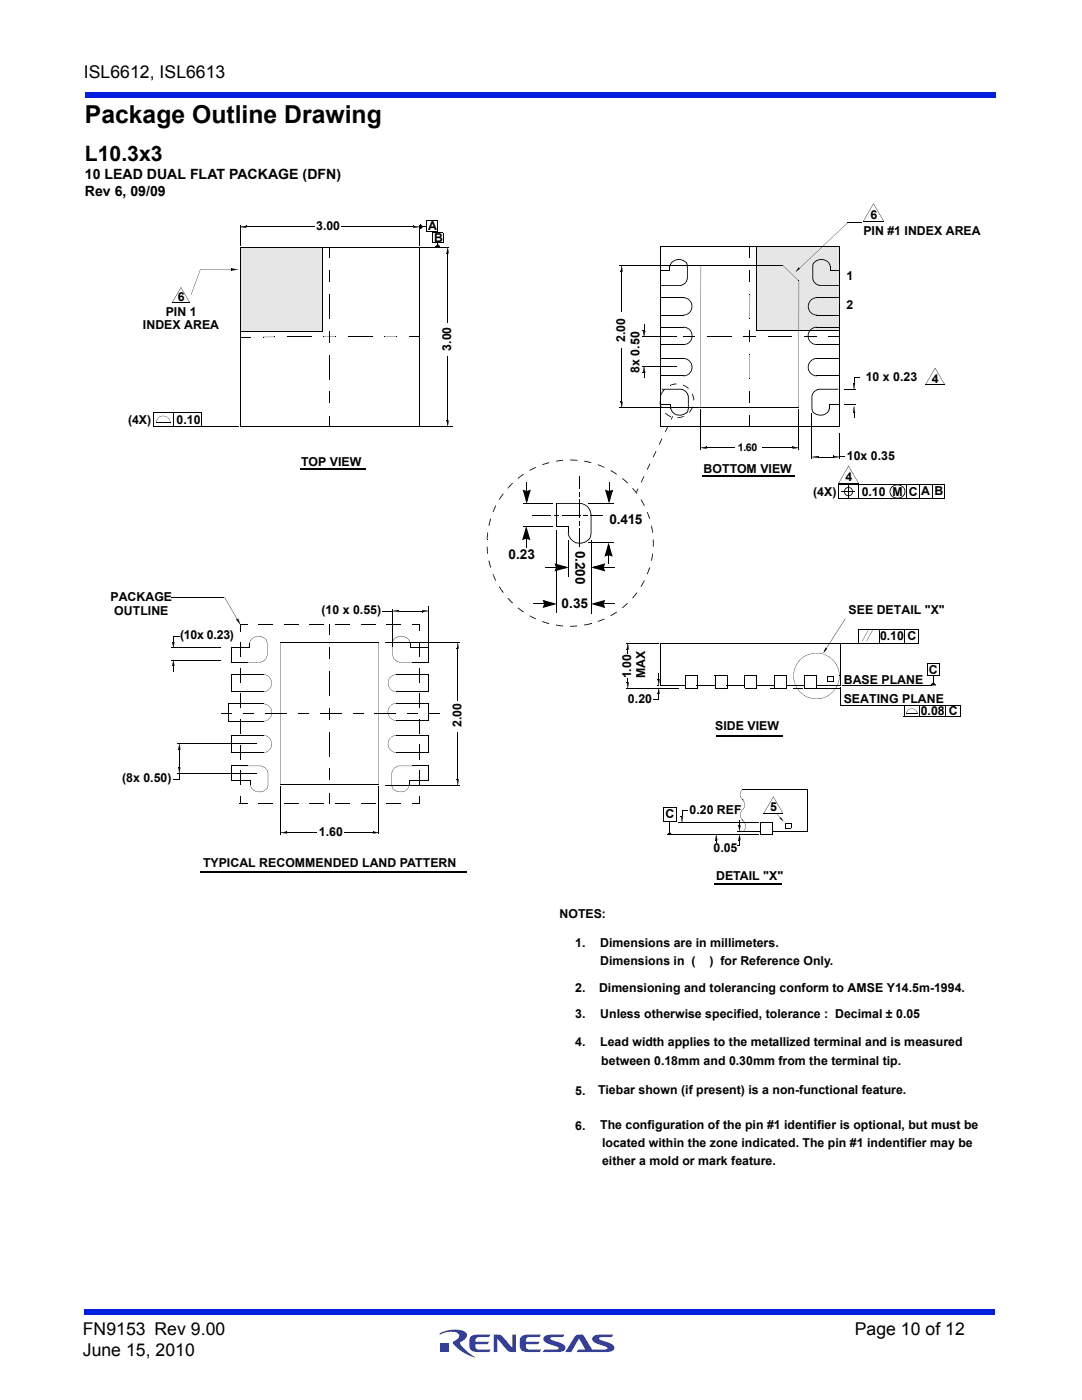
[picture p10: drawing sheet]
<svg xmlns="http://www.w3.org/2000/svg" width="216mm" height="279mm" viewBox="0 0 216 279" stroke-linecap="round" stroke-linejoin="round" font-family="sans-serif">
<g fill="#333f99">
<path d="M98.5 266.3h.7a1.2 1.2 0 0 1 1.1 .5l1.9 2.2v-2.7h.7v3.5h-.7a1.04 1.04 0 0 1-1-.4l-2-2.2v2.6h-.7z"/>
<path d="M93.9 266.8l.8-.4 3.2-.1-.3 .5-2.3 .1a.7 .7 0 0 0-.4 .9h2.7l-.4 .5h-2.3v.4l.2 .5 .2 .1h2.6l-.3 .5h-2.3a1.36 1.36 0 0 1-1.7-1.2l.1-1.5z"/>
<path d="M104 266.8l.8-.4 3.1-.1-.3 .5-2.3 .1a.7 .7 0 0 0-.3 .9h2.7l-.4 .5h-2.3v.4l.1 .5 .3 .1h2.6l-.3 .5h-2.3a1.36 1.36 0 0 1-1.7-1.2l.1-1.5z"/>
<path d="M108.6 266.7l.8-.3 3.2-.1-.3 .5-2.5 .2v.3l.6 .2a3.4 3.4 0 0 1 2.4 1.3 .85 .85 0 0 1-1 1h-3.5l.4-.5h2.1l.6-.1v-.3l-.6-.2a3.4 3.4 0 0 1-2.4-1.3l.1-.5z"/>
<path d="M114.8 266.6a1.8 1.8 0 0 1 1.5-.3l1.9 3h2.3l.7-.1v-.3l-.6-.2a3.4 3.4 0 0 1-2.4-1.3 .85 .85 0 0 1 1-1l3.2-.1-.3 .5-2.5 .2v.3l.6 .2a3.4 3.4 0 0 1 2.4 1.3 .85 .85 0 0 1-1 1h-6.5l.3-.4 1.4-.1-1.2-2.1-1.6 2.6h-1.2z"/>
<path d="M88 268h1.6v1.7h-1.6z"/>
<path d="M87.8 266.1a5.6 5.6 0 0 1 5.1-.2 1.19 1.19 0 0 1-.8 1.8l-.3 .3a6.8 6.8 0 0 0 3 2.9 7.1 7.1 0 0 1-4.4-3l.5-.4a.81 .81 0 0 0 .7-.8 .81 .81 0 0 0-.6-.8 5.3 5.3 0 0 0-3.3 .4z"/>
</g>
<g fill="#001fe0">
<path d="M16.9 261.3h181.7v1h-181.7z"/>
<path d="M16.9 18.4h181.7v1h-181.7z"/>
</g>
<path d="M151 49.3h16.5v16.7h-16.5z" fill="#e6e6e6"/>
<path d="M151 49.3h16.5v16.8M151 49.3v16.7M151 66.1h16.5" fill="none" stroke="#000" stroke-width=".2"/>
<path d="M47.9 49.3h16.5v16.8h-16.5z" fill="#e6e6e6"/>
<g fill="none" stroke="#000" stroke-width=".2">
<path d="M39.9 53.8h6.3M47.9 44.9v4.1M49.1 45.3h13.7M64.4 49.3v16.8M65.8 49.3v2.1M65.8 53.9v2.4M65.8 58.7v4.9M68.1 45.3h14.4M83.7 49.3v35.8h-35.8v-35.7h35.8M83.7 44.9v4.1M83.9 49.4h5.7M85.2 46.2h2.2"/>
<path d="M85.2 44.1h2.2M85.2 44.1v2.1M86.3 48.4h2.1M86.3 46.5h2.1M87.4 44.1v2.1M89.3 50.5v14M123.6 53h16M124 54.2v8.1M131.7 49.3h35.8M131.8 49.3l-.1 35.7h35.8v-35.7M131.8 59.4h4.6M149.6 58.7v4.8"/>
<path d="M149.6 49.3v2.1M149.6 53.8v2.4M156.3 53h-16.5v28.3M159.4 56.1v25.2l-19.6 .1M162.9 59.4h4.7M169.1 44.5h3M172.3 44.1h4M34.4 60.3h3.4M47.9 66.1h16.5M47.9 67.3h2.1M52.5 67.2h2.3M57.3 67.2h4.8"/>
<path d="M64.6 67.2h2.4M65.8 66v2.4M65.8 70.9v4.8M65.8 78.1v2.4M69.4 67.2h4.9M76.7 67.2h2.4M81.6 67.2h2.1M89.3 71.1v12.9M124 69.5v10.7M128.1 67.2h6.9M128.1 73.2h6.9M131.8 62.9h4.6"/>
<path d="M131.8 71.5h4.7M131.8 75h4.7M131.8 65.3h4.7M131.8 68.8h4.7M136.3 67.2h2.4M141.2 67.2h4.8M148.4 67.2h2.4M149.6 78.1v2.4M149.6 70.8v4.8M149.6 66v2.3M153.3 67.2h4.8M160.5 67.2h2.4"/>
<path d="M162.7 66h4.8M162.9 65.3h4.6M162.9 68.8h4.6M162.9 62.9h4.7M162.9 71.5h4.7M162.9 75h4.7M165.4 67.2h2.1M168.4 77.7h2.3M184.7 76.7h3.8M31.2 84.3h2.8M34.6 82.3v2.8M40.3 85.1h7.4"/>
<path d="M40.3 82.3h-9.7v2.8h9.7M40.3 82.4v2.7M60.1 93.5h12.9M60.1 93.7h12.9M65.8 83v2.1M83.9 85h6.5M115.6 95.2v2.4M115.6 99.7v3.7M123.6 81.4h15.9M139.8 81.6v8.1M140.2 95.2h18.5M140.2 95h18.5"/>
<path d="M141 89.4h5.6M149.6 82.9v2.1M152 89.4h6.2M159.4 81.6v8.1M162 82.5v9.1M163.2 91.2h3.1M167.3 96.7h21.2M167.3 96.5h4M167.3 96.7v2.8M167.5 86.4v5.2M167.9 98.1h2.8M168.4 80.7h2.3"/>
<path d="M169.3 96.8v2.5M171.3 96.7v2.8M180.9 96.8v2.7M183.6 96.8v2.7M186.1 96.8v2.8M188.4 96.7v2.8h-21.1M34.2 119.2h10.6M104.4 100.5h5.9M104.4 105h5.9M106.3 103h3.7M108.7 113.2h2.1M111 100.5v4.5"/>
<path d="M111 105.1h2.4M111.1 105.9v16.5M112.1 103h3.7M113.5 107.9v7.3M115.6 105.5v3.7M117.4 100.5h5M117.4 108.3h5M117.9 103h2.4M117.9 107.8v14.7M120.6 113.2h2.1M34.2 131.7h9.9M34.2 129.3h9.9"/>
<path d="M46.2 134.6h6.4M46.2 129.2h3.2M46.2 134.6v3.5h6.4M46.2 129.2v3h3.2M47.9 128.2v2.9M47.9 133.3v2.9M47.9 138.4v2.9M51.5 124.6h2.9M55.9 128.3h19.7v28.3M56 128.3v28.3M56.6 124.6h2.9M61.8 124.6h2.9"/>
<path d="M65.8 124.5v2.2M65.8 129.1v2.4M65.8 134v4.8M66.9 124.6h2.9M72 124.6h2.9M76.9 128.3h14.8M77.1 124.6h3M78.3 121.5v7.4M79.6 122h4.9M82.3 129.2h3.1v3h-3.1M83.7 128.2v2.9M83.7 133.3v2.9"/>
<path d="M83.7 138.4v2.9M85.4 134.6v3.5h-6.3M85.4 134.6h-6.3M85.5 121v7.9M91.3 129.4v10.4M106.3 120.5h2.2M120.6 120.5h2.1M124.9 128.4h6.5M124.9 137.3h9.7M139.1 136.7h2.4M139.1 134.9v2.4M139.1 134.9h-2.4v2.4h2.4"/>
<path d="M142.6 137.3h2.5M145.1 136.7h3.6M145.1 134.9v2.4M145.1 134.9h-2.4v2.4M148.6 137.3h2.4v-2.4h-2.4v2.4M151 136.7h3.6M154.6 134.9h2.3l.1 2.4h-2.4M154.6 134.9v2.4M156.9 136.7h3.6M160.5 137.3h7.2M160.5 134.9h2.4v2.4M160.5 134.9v2.4"/>
<path d="M167.7 128.3v8.5l-4.8-.1M167.7 137.3v3.6M168 136.7h17.9M171.3 125.6h12M171.3 125.6v2.8h12v-2.8M171.3 128.4h-39.5v8.4l4.9-.1M175.4 125.6v2.8M180.5 125.6v2.8M187.5 132.3l.1 2.5-2.6 .1v-2.6h2.6M35.4 148.4h15.8M35.4 154.4h15.8M35.8 149.5v3.7"/>
<path d="M44.2 142.5h2.1M45.6 140.5h7M45.6 140.4v3.6M46.2 146.7h6.4M46.2 146.7v3.5h6.4M47.9 143.5v3M47.9 148.7v2.9M47.9 153.8v2.9M48.5 142.5h2.2M49.4 152.9l-3.2-.1v3.1l3.2-.1M52.6 143.9l-7 .1M52.9 142.5h4.3"/>
<path d="M56 156.6h19.6M56 156.9v9.6M59.4 142.5h2.2M63.8 142.5h4.3M65.8 141.2v2.4M65.8 146.1v4.8M65.8 153.4v2.3M65.8 158.2v2.1M70.4 142.5h2.1M74.7 142.5h4.4M75.6 156.9v9.6M76.8 156.7h14.9"/>
<path d="M79 140.3h6.4v3.5M79 143.8h6.4M79.1 146.7h6.3M81.3 142.5h2.1M82.3 152.9l3.1-.1v3.1M82.3 155.9h3.1M83.7 143.6v2.9M83.7 148.7v2.9M83.7 153.8v2.9M85.4 146.7v3.5h-6.3M85.6 142.5h2.1M91.3 146.1v9.5"/>
<path d="M143 146.7h13.2M143 146.9h13.2M148.1 157.6h13.1M161.2 157.5v8.4h-7.1M167.7 140.9h23.9M180.9 142.5h2.1M183.5 140.9v2.2M188.7 140.9v2.2M191.7 140.9v2.2h-11.3v-2.2M39.9 174h53.1M39.9 174.2h53.1M51.5 160.3h2.9"/>
<path d="M56.6 160.3h2.9M57.2 166.2h5.9M61.8 160.3h2.9M66.9 160.3h2.9M68.8 166.2h5.7M72 160.3h2.9M77.1 160.3h3M132.3 161.2h2.7M132.3 161.1v2.8h2.7v-2.8M133.2 166.5h18.2M133.7 163.9v2.3M135.3 164.1h16.1"/>
<path d="M142.6 176.3h13.5M142.6 176.5h13.5M147.2 165.9h4.5M151.7 164.1h2.4M151.7 166.5h2.4M151.7 164.1v2.4M152.4 162.3h3.8M154.1 164.1v2.4"/>
</g>
<g fill="#000">
<path d="M39.9 53.8l-1.8 4.9zM46.2 53.6l.1 .4zM46.2 53.6l1.2 .2zM46.2 54l1.2-.2zM47.9 45.3l1.2-.2zM47.9 45.3l1.2 .2zM49.1 45.1v.4zM82.5 45.4l1.2-.1zM82.5 45.1v.4zM82.5 45.1l1.2 .2zM83.9 44.8v.8zM83.9 45.6h.1z"/>
<path d="M83.9 45.5l.1 .1zM83.9 45.5l.2 .1zM83.9 45.4l.2 .1zM83.9 45.4l.2 .2zM83.9 45.3l.2 .1zM83.9 45.2l.2 .3zM83.9 45.3l.2 .2zM83.9 45.2l.3 .2zM83.9 45.1l.3 .3zM83.9 45.1l.4 .3zM83.9 45.1l.4 .2zM83.9 45l.4 .3z"/>
<path d="M83.9 45l.4 .2zM83.9 44.9l.4 .3zM83.9 44.8l.4 .5zM84.3 45.2l.9 .1zM83.9 44.8l.5 .4zM83.9 45.6l.5-.3zM86.3 46.4l.1 2zM86.9 49.2l.8 .1zM87.3 48.4l.1 .4zM87.3 48.8l-.3 .4zM87 49.2l.4-.3zM87.3 48.7l-.3 .5z"/>
<path d="M86.9 49.2l.5-.4zM87.3 48.8l.4 .4zM87.1 49.2l.3-.3zM87.5 48.9l-.2 .3zM87.2 49.2l.3-.2zM87.5 48.9l-.3 .3zM87.1 49.2l.4-.3zM87.5 49l-.1 .2zM87.5 48.9l-.1 .3zM87.6 49.1l-.1 .1zM87.4 49.2l.2-.2zM87.7 49.1v.1z"/>
<path d="M87.5 49.2l.2-.1zM87.7 49.1l.1 .1zM87.6 49.2h.1zM87.7 49.1l-.1 .1zM88.4 46.4v2zM89.1 50.5l.5 .1zM89.3 49.3l-.2 1.2zM89.3 49.3l.3 1.2zM123.8 54.1l.5 .1zM124 53l-.2 1.2zM124 53l.3 1.2zM134 52.3l.9-.5 .7-.1 .7 .2 .7 .4 .2 .7v2.6l-.1 .6a1.78 1.78 0 0 1-1.3 .9h-3.9v-.2h3.9v.2v-.2l.4-.2v.2v-.1l.4-.3 .1 .1-.1-.1 .3-.4 .2 .1-.2-.1 .2-.5h.1h-.1v-2.5l.1-.1-.1 .1-.1-.4 .2-.1-.2 .1-.1-.3 .1-.1-.1 .2-.4-.3 .1-.2-.1 .2-.4-.2 .1-.2-.1 .2-.4-.1v-.2v.2h-.4v-.2v.2h-.4v-.1v.1l-.4 .3-.1-.2 .1 .1-.4 .3-.1-.1 .1 .1-.3 .4-.1-.1 .2 .1-.1 .4-.2-.1 .1-.4z"/>
<path d="M131.9 53.9h1.8v.2h-1.8zM133.6 53.1h.2v1h-.2zM136.4 59.3a1.84 1.84 0 0 1 1.7 1.5 1.84 1.84 0 0 1-1.1 2v-.1l.5-.4 .4-.5 .1-1-.5-.8-.5-.4-.7-.1zM156.2 53l3.2 3zM159.3 53.4l-.4 .8zM159.4 53.4l.2 .3zM159.5 53.5l9.7-9zM158.8 54.1l.8-.4zM161.9 59.7l1.1-.4v.2l-.7 .1-.5 .4-.4 .8 .1 1 .3 .5 .6 .4-.1 .1a1.86 1.86 0 0 1-.4-3.1zM165.6 53.1h.1v1h-.1zM165.7 53.9h1.8v.2h-1.8zM162.4 52.3l.1 .1-.2 .3-.1-.1 .1 .1v.4l-.2-.1 .2 .1v2.5h-.2h.2l.1 .5-.1 .1 .1-.1 .4 .4-.2 .1 .2-.1 .4 .3-.1 .1 .1-.2 .4 .2v.2v-.2h3.9v.2h-3.9l-.9-.5-.4-.4-.2-.6 .1-3a2.05 2.05 0 0 1 2.3-.8l.9 .5 .3 .8-.1 .1-.1-.4 .2-.1-.2 .1-.3-.4 .2-.1-.2 .1-.3-.3 .1-.1-.1 .2-.5-.3 .1-.1v.1h-.4v-.2v.2h-.5v-.2v.2l-.4 .1v-.2v.2l-.4 .2v-.2l.1 .2-.4 .3z"/>
<path d="M174.3 40.6l-2 3.5zM174.3 40.7l2 3.4zM36.1 57.3l-1.7 3zM36.1 57.4l1.7 2.9zM128.3 66l.5 .1zM128.3 74.3h.5zM128.5 64.8v1.2zM128.5 74.3v1.1zM128.3 66l.2 1.2zM128.5 73.2l-.2 1.1zM128.5 73.2l.2 1.1zM128.7 66l-.2 1.2z"/>
<path d="M132.1 77.6h3.9l.9 .5 .5 1v2.5l-.2 .8-.3 .2a2.09 2.09 0 0 1-2.7-.3l-.4-.8h.1l.1 .4h-.1h.1l.3 .4-.1 .1 .1-.2 .4 .3-.1 .2v-.2l.5 .2-.1 .2 .1-.2 .4 .1v.1v-.1h.4v.1v-.1l.4-.1 .1 .1-.1-.1 .4-.2 .1 .1-.1-.1 .4-.3 .1 .2-.2-.2 .2-.2h.1h-.1l.1-.4h.1h-.1v-2.5h.1h-.1l-.2-.5 .1-.1-.1 .1-.3-.4 .1-.1-.1 .1-.4-.3v-.1v.1l-.5-.1 .1-.2v.2h-3.9zM131.9 78.5h.2l-.1 .3h-.2zM132.1 78.2l.2 .1-.2 .2h-.2zM132.5 77.6l.2 .1-.4 .6-.2-.1zM133.7 76.8v.2zM133.7 76.9l.3-.2v.2l-.3 .1zM134 76.7l1-.2v.2l-1 .2zM136.4 71.5a1.83 1.83 0 0 1 1.7 1.4 1.83 1.83 0 0 1-1 2.1l-.1-.2 .5-.4 .4-.5 .1-1-.5-.8-.5-.3-.6-.2zM136.4 65.2a1.84 1.84 0 0 1 1.8 1.5 1.84 1.84 0 0 1-1.1 2l-.1-.1 .6-.4 .3-.5 .1-1-.4-.9-.6-.3-.6-.1zM136.3 76.8l.3 .1-.1 .1-.3-.1zM136.4 74.9h.3v.2h-.3zM136.3 62.8h.4v.1l-.3 .1z"/>
<path d="M136.4 68.7l.3-.1v.2l-.3 .1zM136.6 76.9l.3 .1-.1 .2-.3-.2zM136.7 62.8l.3-.1v.1l-.3 .1zM136.7 74.9l.3-.1 .1 .2-.4 .1zM136.7 68.6h.3l.1 .1-.4 .1zM136.9 77l.6 .6-.7-.4zM138 78.6h.2zM138 78.6h.2l.1 .3-.1 .1zM138.2 79l.1-.1 .2 1-.1-.1 .1 .1h-.1zM162.3 68.6h.3v.2l-.3-.1zM162.3 62.7l.4 .1v.1l-.4-.1zM162.4 74.8l.3 .1-.1 .2-.3-.1z"/>
<path d="M162.6 68.6l.4 .1v.2l-.4-.1zM162.6 74.9h.4v.2h-.4zM162.7 62.8h.3v.2l-.3-.1zM161.8 65.6l1.2-.4v.2l-.7 .1-.5 .3-.4 .9 .1 1 .3 .5 .5 .4v.1a1.84 1.84 0 0 1-.5-3.1zM161.7 72l.7-.4 .6-.1v.1l-.6 .2-.6 .3-.4 .8 .1 1 .3 .6 .6 .3-.1 .2a1.8 1.8 0 0 1-.6-3zM162.5 78l.9-.4h3.9v.2h-3.9v-.2v.2l-.4 .1-.1-.1 .1 .1-.4 .3-.1-.1 .1 .1-.4 .4-.1-.1h.2l-.2 .6h-.2h.2v2.5h-.2h.2l.1 .4h-.2h.2l.1 .2-.1 .2 .1-.2 .4 .3-.1 .1 .1-.1 .4 .2-.1 .1v-.1l.5 .1-.1 .1v-.1h.5v.1v-.1l.4-.1v.2v-.2l.4-.2 .1 .2-.1-.2 .4-.3 .1 .2-.1-.1 .2-.4h.2h-.2l.1-.4h.2l-.4 .8a2.05 2.05 0 0 1-3.2-.3l-.1-2.9 .2-.6zM170.2 76.5h.4zM170.4 75.4l.1 1.2zM170.4 75.4h1.2zM170.2 76.5l.3 1.2zM170.6 76.5l-.2 1.2zM186.6 73.4l-1.9 3.3z"/>
<path d="M186.6 73.5l1.8 3.2zM31.4 83.5a1.44 1.44 0 0 1 1.6-.5 1.44 1.44 0 0 1 1 1.3l-.5-.9-1-.4-.9 .4-.4 .9zM89.1 83.9h.5zM89.1 83.9l.3 1.2zM89.5 83.9l-.2 1.2zM99.9 99.1h.2l-.4 .6h-.2zM100.4 98.5l.1 .1-.4 .6-.2-.1zM101.4 97.2l.2 .1-.2 .2-.1-.1zM102 96.6l.1 .1-.5 .6-.2-.1zM102 96.6l.2-.2 .1 .1-.2 .2zM103.3 95.4l.5-.4 .1 .2-.5 .3zM103.8 95l.6-.4 .1 .1-.6 .5z"/>
<path d="M104.6 97.8l.6 .2v.4l-.7-.2zM105 97.8h.2v.4h-.2zM105 96.2h.2v1.7h-.2zM104.3 97.7l.4 .3 .6 1.8-.4 .1 .6-1.9 .3 .1-.6 .3-.2-.4 .9-.3-.8 2.8zM105.6 93.8l.2-.1 .1 .2-.2 .1zM105.8 93.7l.7-.3 .1 .1-.7 .4zM106.5 93.4l.4-.2 .1 .1-.4 .2zM108.2 92.6l.6-.1 .1 .1-.6 .2zM108.8 92.5l.8-.3v.2l-.7 .2zM111 91.9h.2l.1 .2h-.3zM111.2 91.9l.9-.1v.2l-.8 .1zM112.1 91.8h.3v.1l-.3 .1z"/>
<path d="M113.8 91.7h.8v.2h-.8zM114.6 91.7l.6 .1v.1h-.6zM115.5 98.2h.2v.9h-.2zM116.6 91.9l.5 .2v.1l-.5-.1zM117.1 92.1l.8 .1v.2l-.8-.2zM117.9 92.2v.2zM119.3 92.7h.2v.2l-.2-.1zM119.5 92.7l.7 .3v.2l-.8-.3zM120.2 93l.4 .2v.1l-.4-.1zM121.1 97.8l.5 .2v.4l-.7-.2zM121.5 97.8h.1v.4h-.1zM121.5 96.2h.1v1.7h-.1z"/>
<path d="M120.7 97.7l.5 .3 .5 1.8-.3 .1 .5-1.9 .3 .1-.6 .3-.1-.4 .8-.3-.8 2.8zM121.9 93.8l.5 .3-.1 .2-.5-.3zM122.4 94.1l.7 .5-.1 .1-.7-.4zM123 94.6v.1zM123.8 80.2h.5zM123.8 80.2l.3 1.1zM124.2 80.2l-.2 1.1zM124.2 95.4l.2 .1-.1 .2-.2-.1zM124.4 95.5l.6 .5-.1 .2-.6-.5zM125 96l.3 .4-.1 .1-.3-.3zM126.2 97.5l.1-.1 .3 .4-.1 .1zM126.5 97.9l.1-.1 .5 .6-.1 .1z"/>
<path d="M127 98.5h.2zM126.9 98.1l.1 .2zM127.3 97.5l.1 .1zM127.2 97.6h.2l-.3 .6-.2-.1zM127.8 99.8l.2-.1zM131.6 80.1h.2l.1 .9-.1 .1zM131.8 81.1l.1-.1 .1 .3-.1 .1zM132 81.3l-.1 .1zM132.1 80.6h1.8v.2h-1.8zM132.7 82.4l.6 .4v.2zM133.3 82.8l.3 .2-.1 .1-.2-.1zM133.6 83l.3 .1-.1 .1-.3-.1z"/>
<path d="M133.8 80.6h.1v.9h-.1zM133.9 83.6l.1 .2zM134.2 83l.1 .1zM134.1 83.1h.2l-.3 .6-.1-.1zM135.1 83.3l.1 .1-.1-.1 1-.2v.2l-.9 .1zM136.1 83.1l.3-.1 .1 .1-.4 .2zM136.4 83l.1 .1zM137.9 81.7l.1 .1-.4 .6-.1-.1zM138 81.4l.2 .1-.2 .3-.1-.1zM138.1 81.2h.2l-.1 .3-.2-.1zM139.8 89.3l1.2-.2zM139.8 89.3l1.2 .3z"/>
<path d="M141 89.2l.1 .4zM158.2 89.5l1.2-.2zM158.2 89.2v.4zM158.2 89.1l1.2 .3zM162.1 91.2l1.2-.2zM162.1 91.2l1.2 .2zM163.3 91v.4zM165.4 80.6h.2v.9h-.2zM165.5 80.6h1.8v.2h-1.8zM166.3 91.4l1.2-.2zM166.3 91v.4zM169.3 93l-2 3.5z"/>
<path d="M167.5 91.2h1.2zM166.3 91l1.2 .2zM168.8 97.3a.9 .9 0 0 1 1.4 .8h-.2l-.2-.5-.5-.2-.5 .2-.2 .5 .2 .5 .4 .3 .5-.2 .3-.6h.2a.91 .91 0 0 1-1.4 .8 .91 .91 0 0 1 0-1.6zM170 98.1h.2zM170.2 82.3l.4 .1zM170.4 82.3l.1 1.2zM170.4 81.1l-.2 1.3zM170.4 81.1l.2 1.3zM169.3 93l2 3.5zM177.9 97.1a1.65 1.65 0 0 1 2.8 1h-.2l-.1-.5-.5-.6-.8-.2-1 .4-.4 .9 .4 .9 .4 .3h.6l.8-.2 .5-.5 .1-.5h.2a1.55 1.55 0 0 1-1.9 1.4 1.55 1.55 0 0 1-1.2-2zM180.5 98.1h.2zM97.1 107.5h.2v.2h-.2z"/>
<path d="M97.1 109.1h.2v.1l-.2 .1zM97.1 109.3l.2-.1v.9h-.1zM97.2 106.7h.1v.8h-.2zM97.2 110.1h.1l.1 .4h-.2zM97.2 106.3h.2l-.1 .4h-.1zM97.5 111.9h.1l.2 .6-.2 .1zM97.6 104.2l.2 .1-.2 .6h-.1zM97.6 112.6l.2-.1 .2 .7-.2 .1zM97.8 103.5h.2l-.2 .8-.2-.1zM98.3 114.6h.1l.2 .2-.2 .1zM98.4 101.9l.2 .1-.2 .2h-.1zM98.4 114.9l.2-.1 .3 .8h-.2z"/>
<path d="M98.7 101.2h.2l-.3 .8-.2-.1zM98.7 115.6l.2-.1 .1 .3-.1 .1zM98.9 100.9l.1 .1-.1 .2h-.2zM99.5 117.1h.2l.4 .5-.2 .1zM99.9 117.7l.2-.1 .4 .6-.1 .1zM101.3 119.4l.1-.1 .2 .2-.2 .1zM101.6 119.5l.5 .6-.1 .1-.6-.6zM104.9 107.3h.2v.4h-.2zM104.9 107.6h.2v1.7h-.2zM105 105l.8 2.8-.4-.3-.6-1.8 .4-.1-.6 1.9-.3-.1 .6-.3 .2 .4-.9 .3zM104.9 107.1l.7 .2-.1 .4-.6-.2zM110.6 102.9h.9v.1h-.9z"/>
<path d="M110.7 113.2h.4v.1h-.4zM111 113.2h.3l-.2 .6-.3-.1zM110.6 112.4l2.9 .8-2.9 .8 .3-.4 1.9-.5 .1 .3-2-.5 .1-.4 .3 .7-.3 .1zM111 100.4h5.1l1.2 .7 .5 .6 .2 .9v3.9l-.1 .6a2.44 2.44 0 0 1-3.6 1l-.9-1.1-.1-.7h.2l.1 .6-.2 .1 .2-.1 .3 .6-.1 .1 .1-.1 .5 .4-.1 .2 .1-.2 .6 .4-.1 .1 .1-.2 .5 .1v.2v-.2h.5v.2v-.2l.6-.1v.1v-.1l.5-.3 .1 .1-.1-.1 .5-.4 .1 .1-.1-.1 .2-.4h.1h-.2l.2-.7 .1 .1h-.1v-3.9h.1l-.1 .1-.3-.9h.2l-.2 .1-.4-.7 .1-.1-.1 .1-.6-.4 .2-.1-.1 .1-.6-.2 .1-.2-.1 .2h-5.1zM113.3 105h.2v1.3h-.2zM115.5 104h.2v.9h-.2zM116.4 102.9h.9v.1h-.9zM120.3 113.2h.3v.1h-.3zM117.9 113.2l2.9-.8-.3 .5-1.9 .5-.1-.3 2 .5-.1 .3-.3-.6 .3-.1 .4 .8zM120.3 112.6l.3 .2-.2 .5h-.3zM121.3 110.6h.2v.4h-.2zM121.3 110.9h.2v1.7h-.2z"/>
<path d="M121.4 108.3l.9 2.8-.5-.3-.5-1.8 .3-.1-.5 1.9-.4-.1 .7-.3 .1 .4-.9 .3zM121.4 110.4l.6 .2-.1 .4-.5-.2zM126.5 118.9l.1 .1-.3 .4-.1-.1zM127 118.3l.1 .1-.5 .6-.1-.1zM127 118.2l.1 .2zM127.9 116.9l.1 .1v.1h-.2zM128.3 116.2l.1 .1-.4 .7-.1-.1zM128.5 115.8l.2 .1-.3 .4-.1-.1zM127.9 99.8l.1-.1 .4 .7-.1 .1zM128.3 100.5l.1-.1 .3 .5-.2 .1zM129.3 114.1h.1l-.2 .5h-.1zM129.5 113.3l.2 .1-.3 .7h-.1z"/>
<path d="M129.1 102.2h.1l.2 .5h-.1zM129.6 113.2l.1 .1zM129.3 102.7h.1l.3 .7-.2 .1zM129.5 103.5h.2zM129.9 111.7l.2 .1v.1h-.2zM130.1 110.9h.2l-.2 .9-.2-.1zM129.9 104.9h.2v.1l-.2 .1zM130.1 110.5h.2v.4h-.2zM129.9 105.1l.2-.1 .2 .9h-.2zM130.1 105.9h.2v.4h-.1zM130.3 108.4h.2l-.1 .7h-.1zM130.3 107.7h.1l.1 .7h-.2z"/>
<path d="M34.4 132.8l.4 .1zM34.4 128.1l.4 .1zM34.6 132.8v1.3zM34.6 126.9v1.3zM34.6 126.9l1.2 .1zM34.4 128.2l.2 1.1zM34.6 131.7l-.2 1.2zM34.6 131.7l.2 1.2zM34.8 128.2l-.2 1.1zM47.1 123.6l.4-.1zM44.8 119.2l2.5 4.4zM47.5 123.5l.4 1.1z"/>
<path d="M47.1 123.7l.8 .9zM47.9 124.5v1.5zM47.9 124.5l1.4 .1zM50.2 127.5l-.4 .8a1.28 1.28 0 0 1 .7-1.1v.1a2.02 2.02 0 0 1 2.8 .5v3l-.1 .6-.4 .4-.9 .4h-3.9h3.9l.9-.4 .4-.4 .1-.6v-2.5l-.2-.7-1.2-.6h-.9zM48 129.2h1.8zM49.8 128.3l.1 .9zM52.5 134.6a1.78 1.78 0 0 1 1.7 1.4 1.78 1.78 0 0 1-1 2l.8-1 .1-1-.4-.9-.6-.3zM52.5 138l.3 .1zM52.8 138h.4zM76.3 121.9l2 .1zM78.4 121.9l1.1-.2zM78.5 137.9l.3 .2z"/>
<path d="M78.8 138l.4 .1zM77.9 135.1l.6-.4 .7-.1-1.2 .5-.5 .9v.7l.2 .6 .8 .6a1.59 1.59 0 0 1-1.1-1.9zM78.4 121.9l1.1 .3zM79.5 121.8l.1 .4zM81.8 128.3l.1 .9zM81.8 129.2h1.8zM82.3 124.5l1.4 .1zM78.5 127.6l.4-.3a1.99 1.99 0 0 1 2.9 .7v.4v-.5l-.3-.4-.9-.5h-.4l-.8 .1-.9 .5-.2 .6v2.6l.2 .5 .3 .5 .9 .4h3.9h-3.9l-.9-.4-.3-.5-.2-.5v-2.6zM83.7 124.6v1.4zM84.3 121.7l.1 .4zM84.3 121.7l1.2 .3zM84.3 122.1l1.2-.2z"/>
<path d="M91.2 129.4l.4 .1zM91.3 128.3l-.2 1.1zM91.3 128.3l.3 1.1zM102 120.2l.1-.1 .3 .2-.2 .1zM103.4 121.2l.5 .4-.1 .2-.5-.4zM103.9 121.6l.6 .5-.1 .1-.6-.4zM105.7 122.8l.2 .1-.1 .2-.2-.1zM105.9 122.9l.7 .4-.1 .1-.7-.3zM106.6 123.3l.4 .1-.1 .2-.4-.2zM108.3 124l.6 .2-.1 .1-.6-.2zM108.4 120.4h.4v.2h-.4zM108.6 120.5h.3l-.2 .6-.3-.1z"/>
<path d="M108.2 119.7l2.9 .8-2.8 .8 .2-.4 1.9-.5 .1 .3-2-.5 .1-.4 .3 .7-.3 .1zM108.9 124.2l.7 .2v.1l-.8-.2zM111 124.7h.3l-.1 .2-.3-.1zM111.3 124.7l.8 .1v.2l-.9-.1zM112.1 124.8h.3l-.1 .2h-.2zM113.8 124.9h.8v.2h-.8zM114.6 124.9l.5-.1 .1 .2-.6 .1zM116.5 124.7l.6-.1v.1l-.5 .1zM117.1 124.6l.8-.2v.1l-.8 .2zM117.9 124.4l.1 .1zM119.3 124l.1-.1 .1 .2h-.2zM119.4 123.9l.8-.3v.2l-.7 .3z"/>
<path d="M120.2 123.6l.4-.2v.2l-.4 .2zM120.3 120.4h.3v.2h-.3zM117.9 120.5l2.9-.8-.3 .5-1.9 .5-.1-.3 2 .5-.1 .3-.3-.6 .3-.1 .4 .8zM120.3 119.9l.3 .2-.2 .5h-.3zM121.8 122.8l.5-.3 .1 .2-.5 .3zM122.3 122.5l.7-.4 .1 .1-.7 .5zM123 122.1l.1 .1zM124.1 121.2l.2-.1 .1 .2-.2 .1zM124.3 121.1l.6-.5 .1 .1-.6 .6zM124.9 120.6l.3-.3 .1 .1-.3 .3zM125.1 136.1l.4 .1zM125.1 129.5l.4 .1z"/>
<path d="M125.2 135.3l.1 .9zM125.2 129.5l.1 1zM125.1 136.2l.2 1.1zM125.2 128.4l-.1 1.2zM125.2 128.4l.3 1.2zM125.4 136.2l-.2 1.1zM130.2 139.6h1.2zM131.1 136.7l.3 .1zM131.1 137.3l.3 .1zM131.2 135.5l.5 .1zM131.2 138.5h.5zM131.4 134.4l.1 1.2z"/>
<path d="M131.4 138.5l.1 1.1zM131.2 135.6l.3 1.1zM131.4 137.3l-.2 1.2zM131.4 137.3l.3 1.2zM131.6 135.6l-.2 1.1zM134.6 137.3l.9 .1zM141.4 136.7l1.3 .1zM142.9 137.3l1.9 .1zM148.9 137.3l1.8 .1zM153.6 137.3l1.9 .1zM158.4 137.3l1.9 .1zM160 138.4l.7 .5 1.3 .5h1.4l1.3-.3 1.1-.7 .9-1 .6-1.2 .2-1.3a4.5 4.5 0 0 1-2.6 4.2 4.5 4.5 0 0 1-4.9-.7z"/>
<path d="M168.7 123.4l-4.3 6.8zM164.7 129.3l-.4 .9zM164.8 129.3l.3 .2zM165 135.1l.1 1zM165 136l1.3 .1zM165 135.1h1.3zM165 129.5l-.7 .7zM166.3 135.1v1zM159.6 131.6a4.6 4.6 0 0 1 5.1-1 4.6 4.6 0 0 1 2.8 4.3l-.1-.4a4.6 4.6 0 0 0-2-3.4l-1.6-.6-1-.1-.8 .1-1.6 .6-1.3 1.3-.6 1.6-.1 1.3 .5 1.8 1.1 1.3a4.5 4.5 0 0 1-.4-6.8zM173.2 125.8l-1.2 2.1zM174.1 125.8l-1.2 2.1zM185.7 136.7h.1z"/>
<path d="M185.8 136.7h.1zM185.8 136.7h.2zM185.9 136.6l.2 .2zM185.8 136.6l.3 .1zM185.9 136.6l.2 .1zM185.9 136.5l.3 .2zM186 136.5l.3 .2zM186 136.4l.3 .3zM186 136.4l.4 .3zM186 136.4l.5 .3zM186.1 136.4l.3 .4zM186.1 136.4l.4 .3z"/>
<path d="M186.1 136.3l.5 .4zM186.2 136.3l.4 .4zM186.2 136.2l.5 .5zM186.2 134.8l.1 1.4zM186.2 136.2l-.4 .6zM186.2 136.2l.5 .6zM186.2 136.2l.6 .5zM34.6 155.4l1.2 .1zM35.6 149.5l.4 .1zM35.6 153.2h.4zM35.8 154.3v1.2zM35.6 153.2l.2 1.1z"/>
<path d="M35.8 148.4l-.2 1.2zM35.8 148.4l.2 1.2zM35.9 153.2l-.1 1.1zM48.2 152.8h3.9a1.75 1.75 0 0 1 1.4 1.4v2.6l-.2 .7-.6 .3h.2a1.86 1.86 0 0 1-2.9-1.1l.3 .8 .9 .5h1.3l.7-.5 .3-.7v-2.6l-.2-.5-.3-.5-.9-.4zM48.2 155.8l1.8 .1zM50 155.8v.9zM52.5 146.7a1.77 1.77 0 0 1 1.7 1.4 1.77 1.77 0 0 1-1 2l.9-1 .1-1-.5-.8-.6-.4zM52.5 140.4a1.77 1.77 0 0 1 1.8 1.5 1.77 1.77 0 0 1-1.1 1.9l.9-.9 .1-1.1-.3-.6-.5-.4zM52.5 150.2h.3zM52.5 143.9l.4 .1zM52.8 150.2l.4-.1zM52.9 143.9l.3-.1z"/>
<path d="M78.5 143.7l.3 .1zM78.5 150.1l.3 .1zM78.8 143.7l.3 .1zM78.8 150.2h.4zM77.9 140.8l.6-.4 .6-.1-1.2 .6-.4 .8 .1 1 .3 .6 .6 .4a1.62 1.62 0 0 1-1.1-2zM77.9 147.2l.6-.4 .7-.1-1.2 .6-.5 .8 .1 1 .4 .6 .5 .4a1.62 1.62 0 0 1-1.1-2zM81.6 155.8l.1 .9zM81.7 155.8l1.8 .1zM78.7 153.2l-.6 1 .2 3 .1 .3 .8 .5h1.3l.8-.5 .4-.8-.4 .8-.8 .5a2.13 2.13 0 0 1-1.7-.2 1.05 1.05 0 0 1-.7-1v-2.6l.2-.5 .4-.5 .9-.4h3.9h-3.9zM91.2 155.5h.4zM91.1 155.5l.3 1.2zM91.5 155.5l-.2 1.2z"/>
<path d="M148.1 157.5l-.4 1.1 .1 .5 .4 .5a1.32 1.32 0 0 1-.1-2.1zM181.1 141.7a1.13 1.13 0 0 1 1.2-.2 1.13 1.13 0 0 1 .7 1l-.3-.8-.8-.2-.7 .2-.3 .8zM47.9 158.9v1.4zM47.9 160.3l1.4 .1zM56 166.1l1.2-.2zM56 166.1l1.2 .3zM57.2 166l.1 .4zM74.5 166.3l1.1-.2zM74.4 166l.1 .4zM74.5 165.9l1.1 .2zM82.3 160.3l1.4 .1zM83.7 158.9v1.4z"/>
<path d="M133.2 166.5h.2zM133.3 166.5h.1zM133.3 166.4l.2 .1zM133.3 166.4l.1 .1zM133.4 166.4l.1 .1zM133.4 166.3l.1 .2zM133.4 166.3l.2 .2zM133.4 166.3l.3 .2zM133.5 166.3l.3 .2zM133.5 166.2l.3 .3zM133.5 166.2l.4 .3zM133.6 166.2l.2 .3z"/>
<path d="M133.6 166.2l.3 .3zM133.6 166.2l.4 .3zM133.2 166.5l.5-.3zM135.9 162.9h.4zM136.1 161.7v1.2zM136.1 161.7l1.1 .1zM135.9 162.9l.2 1.2zM136.2 162.9l-.1 1.2zM142.7 167.6l.5 .1zM142.9 167.6l.1 .6zM142.9 166.5l-.2 1.2zM142.9 166.5l.3 1.2z"/>
<path d="M147.1 168.8h.5zM147.4 164.7h.4zM147.4 167.6l.4 .1zM147.5 163.6l.1 1.2zM147.5 167.6l.1 1.2zM147.3 164.7l.3 1.2zM147.5 166.5l-.2 1.2zM147.5 166.5l.3 1.2zM147.7 164.7l-.2 1.2zM148.1 159.6a1.26 1.26 0 0 1 0 2l.3-.4 .2-.5-.1-.5zM148.1 161.6l-.4 1 .4 1.1a1.42 1.42 0 0 1 0-2.1zM148.2 163.6a1.62 1.62 0 0 1 .2 2.3l.3-.5v-.7z"/>
<path d="M152 166.5l1.8 .1zM154.3 159l-1.8 3.3zM155.6 163.3l.7 .5zM154.8 162.3l1 1.1zM155.6 163.3l.2-.1zM154.3 159l1.9 3.3zM155.8 163.2l.5 .6zM156.7 165.2l1.2 .1zM156.7 164.3h1.2zM156.7 164.3l.1 1zM157.9 164.3v1z"/>
</g>
<g fill="#000">
<path d="M46.2 53.6l1.2 .2-1.2 .2zM47.9 45.3l1.2-.2v.4zM82.5 45.1l1.2 .2-1.2 .2zM89.3 49.3l.2 1.2h-.4zM124 53l.2 1.2h-.4zM159.4 53.4l.2 .2-.8 .6zM128.3 66h.4l-.2 1.2zM128.5 73.2l.2 1.1h-.4zM170.2 76.5h.4l-.2 1.2zM89.1 83.9h.4l-.2 1.2zM104.6 98l.5 .2 .5-.2-.5 1.9zM121 98l.5 .2 .6-.2-.6 1.9z"/>
<path d="M123.8 80.2h.4l-.2 1.1zM127.9 96.2l.1 .1zM128.4 95l.1 .1zM128.4 95.1h.1l-.5 1.1h-.1zM129.1 93.7l.1 .1zM129.6 92.5l.2 .1zM129.6 92.6h.2l-.6 1.1h-.1zM130.3 91.2l.1 .1zM130.8 90l.2 .1zM130.8 90.1h.2l-.6 1.1h-.1zM131.5 88.6l.1 .2zM132 87.5l.1 .1z"/>
<path d="M132 87.5l.1 .1-.5 1.1-.1-.1zM132.7 86.1l.1 .2zM133.2 85l.1 .1zM133.2 85l.1 .1-.5 1.1-.1-.1zM139.8 89.3l1.2-.1v.3zM158.2 89.2l1.2 .1-1.2 .2zM162.1 91.2l1.2-.2v.4zM166.3 91l1.2 .2-1.2 .2zM170.4 81.1l.2 1.3h-.4zM105 105.6l.6 1.9-.6-.2-.5 .2zM110.9 112.7l1.9 .5-1.9 .6 .2-.6zM118.6 113.2l1.9-.5-.2 .5 .2 .6z"/>
<path d="M121.4 108.9l.6 1.9-.6-.2-.5 .2zM34.6 131.7l.2 1.2h-.4zM34.4 128.2h.4l-.2 1.1zM47.1 123.7l.4-.2 .4 1.1zM78.4 121.9l1.1-.1v.3zM84.3 121.8l1.2 .1-1.2 .2zM91.3 128.3l.2 1.1h-.3zM108.6 120l1.9 .5-1.9 .6 .2-.6zM118.6 120.5l1.9-.5-.2 .5 .2 .6zM125.1 136.2h.4l-.2 1.1zM125.3 128.4l.2 1.2h-.4zM131.2 135.6h.4l-.2 1.1z"/>
<path d="M131.4 137.3l.2 1.2h-.4zM164.7 129.3l.3 .2-.6 .7zM35.8 148.4l.2 1.2h-.4zM35.6 153.2h.4l-.2 1.1zM91.2 155.5h.3l-.2 1.2zM56 166.2l1.2-.2v.3zM74.5 166l1.1 .2-1.1 .1zM135.9 162.9h.4l-.2 1.2zM142.9 166.5l.2 1.2h-.4zM147.4 164.7h.3l-.1 1.2zM147.6 166.5l.1 1.2h-.3zM155.6 163.3l.2-.1 .5 .7z"/>
</g>
<text font-size="4.9" x="16.9" y="24.4">Package Outline Drawing</text>
<text font-size="4.2" x="16.9" y="32.1">L10.3x3</text>
<g font-size="3.5">
<text x="16.7" y="15.6">ISL6612, ISL6613</text>
<text x="16.5" y="266.5">FN9153 Rev 9.00</text>
<text x="170.6" y="266.5">Page 10 of 12</text>
<text x="16.5" y="270.7">June 15, 2010</text>
</g>
<g font-size="2.8">
<text x="16.9" y="35.6">10 LEAD DUAL FLAT PACKAGE (DFN)</text>
<text x="16.9" y="39.2">Rev 6, 09/09</text>
</g>
<g font-size="2.7">
<text x="121.6" y="104.6">0.415</text>
<text x="101.5" y="111.5">0.23</text>
<text x="114.8" y="110" transform="rotate(90 114.8 110)">0.200</text>
<text x="112.1" y="121.3">0.35</text>
</g>
<g font-size="2.5">
<text x="63.1" y="46">3.00</text>
<text x="85.4" y="46">A</text>
<text x="172.3" y="46.9">PIN #1 INDEX AREA</text>
<text x="173.7" y="43.7">6</text>
<text x="86.6" y="48.3">B</text>
<text x="168.9" y="55.9">1</text>
<text x="28.5" y="65.6">INDEX AREA</text>
<text x="33.1" y="63">PIN 1</text>
<text x="35.5" y="60.1">6</text>
<text x="168.9" y="61.7">2</text>
<text x="90" y="70" transform="rotate(-90 90 70)">3.00</text>
<text x="124.7" y="68.3" transform="rotate(-90 124.7 68.3)">2.00</text>
<text x="127.6" y="74.4" transform="rotate(-90 127.6 74.4)">8x 0.50</text>
<text x="172.8" y="76.1">10 x 0.23</text>
<text x="185.9" y="76.4">4</text>
<text x="25.5" y="84.6">(4X)</text>
<text x="35.2" y="84.6">0.10</text>
<text x="60.1" y="93">TOP VIEW</text>
<text x="140.4" y="94.5">BOTTOM VIEW</text>
<text x="169" y="91.8">10x 0.35</text>
<text x="162.3" y="99.1">(4X)</text>
<text x="168.7" y="96.1">4</text>
<text x="171.9" y="99.1">0.10 M</text>
<text x="181.3" y="98.9">C</text>
<text x="183.8" y="98.9">A B</text>
<text x="22.1" y="119.9">PACKAGE</text>
<text x="22.8" y="122.6">OUTLINE</text>
<text x="64.2" y="122.6">(10 x 0.55)</text>
<text x="169.3" y="122.5">SEE DETAIL &quot;X&quot;</text>
<text x="35.9" y="127.6">(10x 0.23)</text>
<text x="175.6" y="127.7">0.10</text>
<text x="181.1" y="127.8">C</text>
<text x="126" y="135.4" transform="rotate(-90 126 135.4)">1.00</text>
<text x="128.7" y="135.4" transform="rotate(-90 128.7 135.4)">MAX</text>
<text x="168.4" y="136.5">BASE PLANE</text>
<text x="185.3" y="134.5">C</text>
<text x="125.3" y="140.3">0.20</text>
<text x="168.4" y="140.3">SEATING PLANE</text>
<text x="183.7" y="142.7">0.08</text>
<text x="189.3" y="142.7">C</text>
<text x="92.1" y="145.1" transform="rotate(-90 92.1 145.1)">2.00</text>
<text x="142.7" y="145.8">SIDE VIEW</text>
<text x="24.4" y="156">(8x 0.50)</text>
<text x="153.6" y="161.9">5</text>
<text x="63.6" y="166.9">1.60</text>
<text x="132.8" y="163.3">C</text>
<text x="137.6" y="162.5">0.20 REF</text>
<text x="40.5" y="173">TYPICAL RECOMMENDED LAND PATTERN</text>
<text x="142.4" y="170.1">0.05</text>
<text x="142.9" y="175.6">DETAIL &quot;X&quot;</text>
<text x="111.6" y="183.3">NOTES:</text>
<text x="114.8" y="189">1.</text>
<text x="119.8" y="189">Dimensions are in millimeters.</text>
<text x="114.8" y="197.9">2.</text>
<text x="119.5" y="197.9">Dimensioning and tolerancing conform to AMSE Y14.5m-1994.</text>
<text x="119.8" y="192.6">Dimensions in (</text>
<text x="141.6" y="192.6">) for Reference Only.</text>
<text x="114.8" y="203.2">3.</text>
<text x="119.8" y="203.2">Unless otherwise specified, tolerance : Decimal ± 0.05</text>
<text x="114.8" y="208.8">4.</text>
<text x="119.8" y="208.8">Lead width applies to the metallized terminal and is measured</text>
<text x="120" y="212.6">between 0.18mm and 0.30mm from the terminal tip.</text>
<text x="114.8" y="218.4">5.</text>
<text x="119.4" y="218.3">Tiebar shown (if present) is a non-functional feature.</text>
<text x="114.8" y="225.6">6.</text>
<text x="119.8" y="225.3">The configuration of the pin #1 identifier is optional, but must be</text>
<text x="120.1" y="228.8">located within the zone indicated. The pin #1 indentifier may be</text>
<text x="120.1" y="232.5">either a mold or mark feature.</text>
</g>
<text font-size="2.1" x="147.2" y="90">1.60</text>
</svg>
